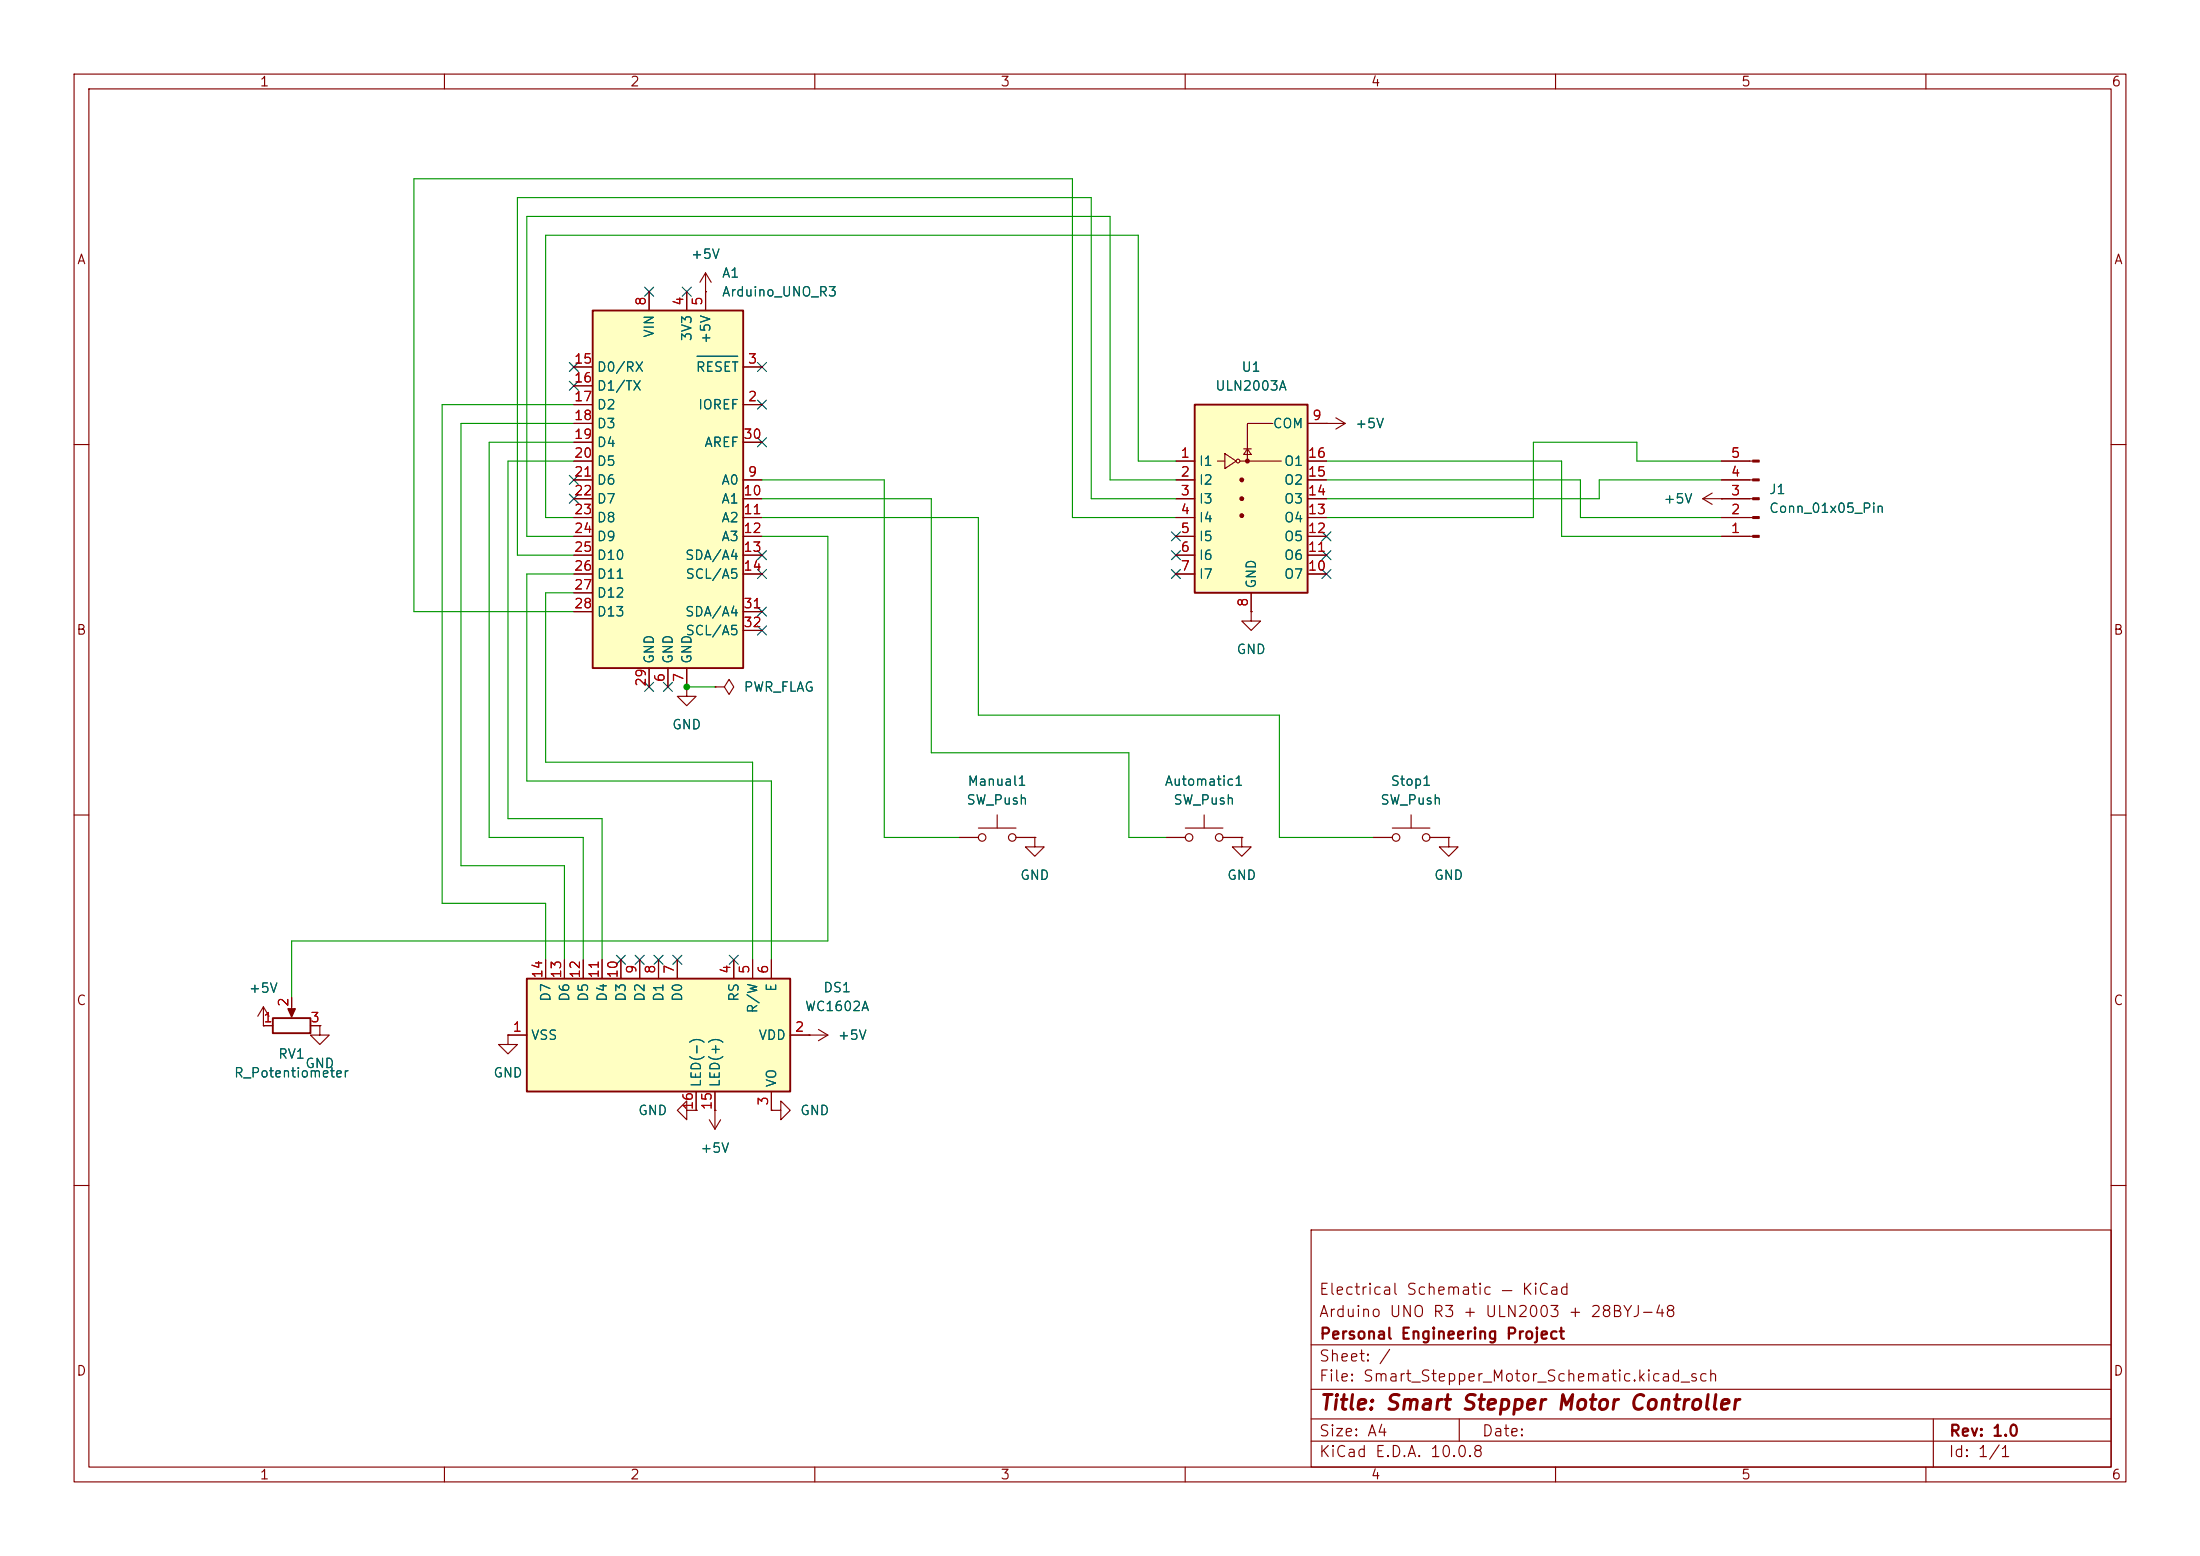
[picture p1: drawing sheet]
<svg xmlns="http://www.w3.org/2000/svg" width="297mm" height="210mm" viewBox="0 0 297 210" stroke-linecap="round" stroke-linejoin="round" font-family="sans-serif">
<g fill="none" stroke="#840000" stroke-width=".15">
<path d="M10 10h277v190h-277zM12 12h273v186h-273zM60 10v2M110 10v2M160 10v2M210 10v2M260 10v2M10 60h2M232.4 72.4h4.2M232.4 69.9h4.2M232.4 67.3h4.2M232.4 64.8h4.2"/>
<path d="M232.4 62.2h4.2M285 60h2M10 110h2M285 110h2M10 160h2M177 166h108v32h-108zM285 160h2M60 198v2M110 198v2M160 198v2M177 194.5h108M177 191.5h108"/>
<path d="M177 187.5h108M177 181.5h108M197 191.5v3M210 198v2M260 198v2M261 191.5v6.5"/>
</g>
<g fill="#840000" stroke="#840000" stroke-width=".15">
<path d="M236.6 72.3h.9v.2h-.9z"/>
<path d="M236.6 69.7h.9v.3h-.9z"/>
<path d="M236.6 67.2h.9v.2h-.9z"/>
<path d="M236.6 64.6h.9v.3h-.9z"/>
<path d="M236.6 62.1h.9v.3h-.9z"/>
</g>
<path d="M161.3 54.6h15.2v25.4h-15.2z" fill="#ffffc2"/>
<path d="M161.3 54.6h15.2v25.4h-15.2z" fill="none" stroke="#840000" stroke-width=".25"/>
<g fill="none" stroke="#840000" stroke-width=".15">
<path d="M171.8 57.2h-3.4v5M176.5 57.2h2.6M158.7 62.2h2.6M158.7 64.8h2.6M158.7 67.3h2.6M158.7 69.9h2.6M158.7 72.4h2.6M158.7 74.9h2.6M158.7 77.5h2.6M164.3 62.2h1.1M165.4 61.2l1.5 1-1.5 1zM167.4 62.2h5.6"/>
<path d="M167.9 60.6h1M168.4 60.6l.5 .7h-1zM176.5 62.2h2.6M176.5 64.8h2.6M176.5 67.3h2.6M176.5 69.9h2.6M176.5 72.4h2.6M176.5 74.9h2.6M176.5 77.5h2.6M168.9 82.6v1.2h1.3l-1.3 1.3-1.3-1.3h1.3M168.9 82.6h.1M168.9 80v2.6"/>
<path d="M167.6 113v1.3h1.3l-1.3 1.3-1.2-1.3h1.2M167.6 113h.1M185.4 113h2.6M188 111.8h5M190.5 110v1.8M193 113h2.6"/>
<circle cx="167.1" cy="62.2" r=".25"/>
<circle cx="188.5" cy="113" r=".51"/>
<circle cx="192.5" cy="113" r=".51"/>
</g>
<g fill="#840000" stroke="#840000" stroke-width=".15">
<circle cx="167.6" cy="64.8" r=".25"/>
<circle cx="167.6" cy="67.3" r=".25"/>
<circle cx="167.6" cy="69.6" r=".25"/>
<circle cx="168.4" cy="62.2" r=".25"/>
</g>
<path d="M71.1 132.1h35.6v15.2h-35.6z" fill="#ffffc2"/>
<path d="M71.1 132.1h35.6v15.2h-35.6z" fill="none" stroke="#840000" stroke-width=".25"/>
<g fill="none" stroke="#840000" stroke-width=".15">
<path d="M229.9 67.3l1.2 .8M229.9 67.3h2.5M231.1 66.5l-1.2 .8M232.4 67.3h.1M96.5 92.7h1.3l.6-1 .7 1-.7 1-.6-1M96.5 92.7h.1M129.5 113h2.6M132.1 111.8h5.1M134.6 110v1.8M137.2 113h2.5M139.7 113v1.3h1.3l-1.3 1.3-1.3-1.3h1.3M139.7 113h.1"/>
<path d="M157.5 113h2.5M160 111.8h5.1M162.6 110v1.8M165.1 113h2.5M195.6 113v1.3h1.2l-1.2 1.3-1.3-1.3h1.3M195.6 113h.1M68.6 139.7h2.5M73.7 129.5v2.6M76.2 129.5v2.6M78.7 129.5v2.6M81.3 129.5v2.6M83.8 129.5v2.6"/>
<path d="M86.4 129.5v2.6M88.9 129.5v2.6M91.4 129.5v2.6M99.1 129.5v2.6M101.6 129.5v2.6M104.1 129.5v2.6M106.7 139.7h5.1M109.2 139.7h.1M110.5 138.9l1.3 .8M111.8 139.7l-1.3 .8M92.7 149.9v-1.3l-1.3 1.3 1.3 1.2v-1.2h1.3M94 149.9h.1"/>
<path d="M94 147.3v2.6M95.8 151.1l.7 1.3M96.5 149.9h.1M96.5 147.3v5.1M97.3 151.1l-.8 1.3M104.1 149.9h1.3v-1.3l1.3 1.3-1.3 1.2v-1.2M104.1 149.9h.1M104.1 147.3v2.6"/>
<circle cx="132.6" cy="113" r=".51"/>
<circle cx="136.7" cy="113" r=".51"/>
<circle cx="160.5" cy="113" r=".51"/>
<circle cx="164.6" cy="113" r=".51"/>
</g>
<path d="M80 41.9h20.3v48.3h-20.3z" fill="#ffffc2"/>
<path d="M80 41.9h20.3v48.3h-20.3zM36.8 137.4h5.1v2h-5.1z" fill="none" stroke="#840000" stroke-width=".25"/>
<g fill="none" stroke="#840000" stroke-width=".15">
<path d="M87.6 39.4v2.5M92.7 39.4v2.5M95.2 39.4h.1M95.2 36.8v5.1M95.2 36.8l-.7 1.3M95.2 36.8l.8 1.3M77.5 54.6h2.5M77.5 49.5h2.5M77.5 52.1h2.5M77.5 57.2h2.5M77.5 59.7h2.5M100.3 54.6h2.6"/>
<path d="M100.3 49.5h2.6M100.3 59.7h2.6M176.5 57.2h5.1M179.1 57.2h.1M180.3 56.4l1.3 .8M181.6 57.2l-1.3 .7M77.5 64.8h2.5M77.5 67.3h2.5M77.5 69.9h2.5M77.5 72.4h2.5M77.5 74.9h2.5M77.5 77.5h2.5"/>
<path d="M77.5 62.2h2.5M100.3 64.8h2.6M100.3 67.3h2.6M100.3 69.9h2.6M100.3 72.4h2.6M100.3 74.9h2.6M100.3 77.5h2.6M158.7 64.8h2.6M158.7 67.3h2.6M158.7 69.9h2.6M158.7 72.4h2.6M158.7 74.9h2.6"/>
<path d="M158.7 77.5h2.6M158.7 62.2h2.6M176.5 64.8h2.6M176.5 67.3h2.6M176.5 69.9h2.6M176.5 72.4h2.6M176.5 74.9h2.6M176.5 77.5h2.6M176.5 62.2h2.6M232.4 67.3h.1M232.4 64.8h3.8M232.4 67.3h3.8"/>
<path d="M232.4 69.9h3.8M232.4 72.4h3.8M232.4 62.2h3.8M77.5 80h2.5M77.5 82.6h2.5M87.6 90.2v2.5M90.2 90.2v2.5M92.7 92.7v1.3h1.3l-1.3 1.3-1.3-1.3h1.3M92.7 92.7h.1M92.7 90.2v2.5M96.5 92.7h.1M100.3 82.6h2.6"/>
<path d="M100.3 85.1h2.6M168.9 82.6h.1M168.9 80v2.6M129.5 113h2.6M137.2 113h2.5M139.7 113h.1M157.5 113h2.5M165.1 113h2.5M167.6 113h.1M185.4 113h2.6M193 113h2.6M195.6 113h.1"/>
<path d="M35.6 138.4h.1M35.6 135.9l-.8 1.3M35.6 135.9l.7 1.3M35.6 135.9v2.5M35.6 138.4h1.2M39.4 134.6v2.3M41.9 138.4h1.3M43.2 138.4v1.3h1.2l-1.2 1.3-1.3-1.3h1.3M43.2 138.4h.1M68.6 139.7v1.3h1.2l-1.2 1.2-1.3-1.2h1.3M68.6 139.7h.1M68.6 139.7h2.5"/>
<path d="M73.7 129.5v2.6M76.2 129.5v2.6M78.7 129.5v2.6M81.3 129.5v2.6M83.8 129.5v2.6M86.4 129.5v2.6M88.9 129.5v2.6M91.4 129.5v2.6M99.1 129.5v2.6M101.6 129.5v2.6M104.1 129.5v2.6M106.7 139.7h2.5"/>
<path d="M109.2 139.7h.1M94 149.9h.1M94 147.3v2.6M96.5 149.9h.1M96.5 147.3v2.6M104.1 149.9h.1M104.1 147.3v2.6"/>
</g>
<path d="M94.1 48.1h5.5" fill="none" stroke="#006464" stroke-width=".15"/>
<path d="M38.9 136.1h1l-.5 1.2z" fill="#840000" stroke="#840000" stroke-width=".15"/>
<g fill="none" stroke="#009600" stroke-width=".15">
<path d="M77.5 59.7h-11.5v53.3h12.7v16.5M77.5 54.6h-17.8v67.3h14v7.6M77.5 57.2h-15.3v59.6h14v12.7M77.5 77.5h-6.4v27.9h33v24.1M77.5 62.2h-8.9v48.3h12.7v19M102.9 67.3h22.8v34.3h26.7v11.4h5.1M102.9 64.8h16.5v48.2h10.1M102.9 69.9h29.2v26.6h40.6v16.5h12.7M102.9 72.4h8.9v54.6h-72.4v7.6M158.7 67.3h-11.4v-40.6h-77.5v48.2h7.7M158.7 62.2h-5v-30.4h-80v38.1h3.8M158.7 69.9h-13.9v-45.8h-88.9v58.5h21.6"/>
<path d="M158.7 64.8h-8.8v-35.6h-78.8v43.2h6.4M179.1 64.8h34.3v5.1h19M179.1 62.2h31.7v10.2h21.6M232.4 64.8h-16.5v2.5h-36.8M232.4 62.2h-11.4v-2.5h-14v10.2h-27.9M77.5 80h-3.8v22.9h27.9v26.6M92.7 92.7h3.8"/>
</g>
<g fill="none" stroke="#000084" stroke-width=".15">
<path d="M87 38.8l1.2 1.2M88.2 38.8l-1.2 1.2M92.1 38.8l1.2 1.2M93.3 38.8l-1.2 1.2M76.9 51.5l1.2 1.2M76.9 48.9l1.2 1.2M78.1 51.5l-1.2 1.2M78.1 48.9l-1.2 1.2M102.3 48.9l1.2 1.2M102.3 59.1l1.2 1.2M102.3 54l1.2 1.2M103.5 48.9l-1.2 1.2"/>
<path d="M103.5 59.1l-1.2 1.2M103.5 54l-1.2 1.2M76.9 66.7l1.2 1.2M76.9 64.2l1.2 1.2M78.1 66.7l-1.2 1.2M78.1 64.2l-1.2 1.2M102.3 76.9l1.2 1.2M102.3 74.3l1.2 1.2M103.5 76.9l-1.2 1.2M103.5 74.3l-1.2 1.2M158.1 71.8l1.3 1.2M158.1 76.9l1.3 1.2"/>
<path d="M158.1 74.3l1.3 1.2M159.4 71.8l-1.3 1.2M159.4 76.9l-1.3 1.2M159.4 74.3l-1.3 1.2M178.5 76.9l1.2 1.2M178.5 74.3l1.2 1.2M178.5 71.8l1.2 1.2M179.7 76.9l-1.2 1.2M179.7 74.3l-1.2 1.2M179.7 71.8l-1.2 1.2M87 92.1l1.2 1.2M88.2 92.1l-1.2 1.2"/>
<path d="M89.6 92.1l1.2 1.2M90.8 92.1l-1.2 1.2M102.3 84.5l1.2 1.2M102.3 81.9l1.2 1.3M103.5 84.5l-1.2 1.2M103.5 81.9l-1.2 1.3M83.2 128.9l1.2 1.2M84.4 128.9l-1.2 1.2M85.8 128.9l1.2 1.2M87 128.9l-1.2 1.2M88.3 128.9l1.2 1.2M89.5 128.9l-1.2 1.2"/>
<path d="M90.8 128.9l1.2 1.2M92 128.9l-1.2 1.2M98.5 128.9l1.2 1.2M99.7 128.9l-1.2 1.2"/>
</g>
<circle cx="92.7" cy="92.7" r=".46" fill="#009600"/>
<text font-size="2" fill="#840000" x="178" y="190.8">Title: Smart Stepper Motor Controller</text>
<g font-size="1.5" fill="#840000">
<text x="178" y="178.1">Arduino UNO R3 + ULN2003 + 28BYJ-48</text>
<text x="178" y="175.1">Electrical Schematic — KiCad</text>
<text x="178" y="184.1">Sheet: /</text>
<text x="178" y="181.1">Personal Engineering Project</text>
<text x="178" y="186.8">File: Smart_Stepper_Motor_Schematic.kicad_sch</text>
<text x="178" y="197">KiCad E.D.A. 10.0.8</text>
<text x="178" y="194.2">Size: A4</text>
<text x="200" y="194.2">Date:</text>
<text x="263" y="197">Id: 1/1</text>
<text x="263" y="194.2">Rev: 1.0</text>
</g>
<g font-size="1.3" fill="#840000">
<text x="35" y="12">1</text>
<text x="85" y="12">2</text>
<text x="135" y="12">3</text>
<text x="185" y="12">4</text>
<text x="235" y="12">5</text>
<text x="285" y="12">6</text>
<text x="10.3" y="36">A</text>
<text x="285.3" y="36">A</text>
<text x="10.2" y="86">B</text>
<text x="285.2" y="86">B</text>
<text x="10.2" y="136">C</text>
<text x="285.2" y="136">C</text>
<text x="10.2" y="186">D</text>
<text x="285.2" y="186">D</text>
<text x="35" y="200">1</text>
<text x="85" y="200">2</text>
<text x="135" y="200">3</text>
<text x="185" y="200">4</text>
<text x="235" y="200">5</text>
<text x="285" y="200">6</text>
</g>
<g font-size="1.3" fill="#006464">
<text x="93.2" y="35.3">+5V</text>
<text x="97.4" y="37.8">A1</text>
<text x="97.4" y="40.3">Arduino_UNO_R3</text>
<text x="88.6" y="45.7" transform="rotate(-90 88.6 45.7)">VIN</text>
<text x="93.7" y="46.2" transform="rotate(-90 93.7 46.2)">3V3</text>
<text x="96.2" y="46.5" transform="rotate(-90 96.2 46.5)">+5V</text>
<text x="80.5" y="50.5">D0/RX</text>
<text x="80.5" y="53">D1/TX</text>
<text x="93.8" y="50.5">RESET</text>
<text x="164" y="53">ULN2003A</text>
<text x="167.5" y="50.5">U1</text>
<text x="80.5" y="55.6">D2</text>
<text x="80.5" y="58.1">D3</text>
<text x="94.2" y="55.6">IOREF</text>
<text x="171.7" y="58.1">COM</text>
<text x="182.9" y="58.1">+5V</text>
<text x="80.5" y="60.7">D4</text>
<text x="80.5" y="63.2">D5</text>
<text x="80.5" y="65.7">D6</text>
<text x="95" y="60.7">AREF</text>
<text x="97.3" y="65.7">A0</text>
<text x="161.8" y="63.2">I1</text>
<text x="161.8" y="65.7">I2</text>
<text x="173.3" y="65.7">O2</text>
<text x="173.3" y="63.2">O1</text>
<text x="80.5" y="68.3">D7</text>
<text x="80.5" y="70.8">D8</text>
<text x="97.3" y="68.3">A1</text>
<text x="97.3" y="70.8">A2</text>
<text x="161.8" y="68.3">I3</text>
<text x="161.8" y="70.8">I4</text>
<text x="173.3" y="70.8">O4</text>
<text x="173.3" y="68.3">O3</text>
<text x="224.5" y="68.3">+5V</text>
<text x="238.7" y="67">J1</text>
<text x="238.7" y="69.5">Conn_01x05_Pin</text>
<text x="80.5" y="73.4">D9</text>
<text x="80.5" y="75.9">D10</text>
<text x="92.4" y="75.9">SDA/A4</text>
<text x="97.3" y="73.4">A3</text>
<text x="161.8" y="73.4">I5</text>
<text x="161.8" y="75.9">I6</text>
<text x="173.3" y="75.9">O6</text>
<text x="173.3" y="73.4">O5</text>
<text x="80.5" y="78.4">D11</text>
<text x="80.5" y="81">D12</text>
<text x="80.5" y="83.5">D13</text>
<text x="92.4" y="83.5">SDA/A4</text>
<text x="92.5" y="78.4">SCL/A5</text>
<text x="161.8" y="78.4">I7</text>
<text x="169.9" y="79.5" transform="rotate(-90 169.9 79.5)">GND</text>
<text x="173.3" y="78.4">O7</text>
<text x="88.6" y="89.7" transform="rotate(-90 88.6 89.7)">GND</text>
<text x="91.1" y="89.7" transform="rotate(-90 91.1 89.7)">GND</text>
<text x="92.5" y="86.1">SCL/A5</text>
<text x="93.7" y="89.7" transform="rotate(-90 93.7 89.7)">GND</text>
<text x="166.8" y="88.6">GND</text>
<text x="100.3" y="93.7">PWR_FLAG</text>
<text x="90.6" y="98.8">GND</text>
<text x="130.5" y="106.4">Manual1</text>
<text x="157.1" y="106.4">Automatic1</text>
<text x="187.7" y="106.4">Stop1</text>
<text x="130.4" y="108.9">SW_Push</text>
<text x="158.3" y="108.9">SW_Push</text>
<text x="186.3" y="108.9">SW_Push</text>
<text x="137.6" y="119.1">GND</text>
<text x="165.6" y="119.1">GND</text>
<text x="193.5" y="119.1">GND</text>
<text x="33.5" y="134.3">+5V</text>
<text x="74.6" y="135.3" transform="rotate(-90 74.6 135.3)">D7</text>
<text x="77.2" y="135.3" transform="rotate(-90 77.2 135.3)">D6</text>
<text x="79.7" y="135.3" transform="rotate(-90 79.7 135.3)">D5</text>
<text x="82.2" y="135.3" transform="rotate(-90 82.2 135.3)">D4</text>
<text x="84.8" y="135.3" transform="rotate(-90 84.8 135.3)">D3</text>
<text x="87.3" y="135.3" transform="rotate(-90 87.3 135.3)">D2</text>
<text x="89.9" y="135.3" transform="rotate(-90 89.9 135.3)">D1</text>
<text x="92.4" y="135.3" transform="rotate(-90 92.4 135.3)">D0</text>
<text x="100" y="135.3" transform="rotate(-90 100 135.3)">RS</text>
<text x="102.6" y="136.9" transform="rotate(-90 102.6 136.9)">R/W</text>
<text x="105.1" y="134" transform="rotate(-90 105.1 134)">E</text>
<text x="108.6" y="136.8">WC1602A</text>
<text x="111.1" y="134.2">DS1</text>
<text x="37.5" y="143.2">RV1</text>
<text x="71.6" y="140.7">VSS</text>
<text x="102.3" y="140.7">VDD</text>
<text x="113" y="140.7">+5V</text>
<text x="31.5" y="145.7">R_Potentiometer</text>
<text x="41.1" y="144.5">GND</text>
<text x="66.5" y="145.7">GND</text>
<text x="94.9" y="146.8" transform="rotate(-90 94.9 146.8)">LED(-)</text>
<text x="97.5" y="146.8" transform="rotate(-90 97.5 146.8)">LED(+)</text>
<text x="105.1" y="146.8" transform="rotate(-90 105.1 146.8)">VO</text>
<text x="86.1" y="150.8">GND</text>
<text x="94.5" y="155.9">+5V</text>
<text x="107.9" y="150.8">GND</text>
</g>
<g font-size="1.3" fill="#a90000">
<text x="87.5" y="41.4" transform="rotate(-90 87.5 41.4)">8</text>
<text x="92.6" y="41.4" transform="rotate(-90 92.6 41.4)">4</text>
<text x="95.1" y="41.4" transform="rotate(-90 95.1 41.4)">5</text>
<text x="77.4" y="49.4">15</text>
<text x="77.4" y="51.9">16</text>
<text x="100.9" y="49.4">3</text>
<text x="77.4" y="54.5">17</text>
<text x="77.4" y="57">18</text>
<text x="77.4" y="59.6">19</text>
<text x="100.3" y="59.6">30</text>
<text x="100.9" y="54.5">2</text>
<text x="177.1" y="57">9</text>
<text x="77.4" y="62.1">20</text>
<text x="77.4" y="64.6">21</text>
<text x="100.9" y="64.6">9</text>
<text x="159.3" y="62.1">1</text>
<text x="159.3" y="64.6">2</text>
<text x="176.5" y="64.6">15</text>
<text x="176.5" y="62.1">16</text>
<text x="233.6" y="64.6">4</text>
<text x="233.6" y="62.1">5</text>
<text x="77.4" y="67.2">22</text>
<text x="77.4" y="69.7">23</text>
<text x="100.3" y="67.2">10</text>
<text x="100.3" y="69.7">11</text>
<text x="159.3" y="67.2">3</text>
<text x="159.3" y="69.7">4</text>
<text x="176.5" y="69.7">13</text>
<text x="176.5" y="67.2">14</text>
<text x="233.6" y="69.7">2</text>
<text x="233.6" y="67.2">3</text>
<text x="77.4" y="72.3">24</text>
<text x="77.4" y="74.8">25</text>
<text x="77.4" y="77.3">26</text>
<text x="100.3" y="72.3">12</text>
<text x="100.3" y="74.8">13</text>
<text x="100.3" y="77.3">14</text>
<text x="159.3" y="72.3">5</text>
<text x="159.3" y="74.8">6</text>
<text x="159.3" y="77.3">7</text>
<text x="176.5" y="77.3">10</text>
<text x="176.5" y="74.8">11</text>
<text x="176.5" y="72.3">12</text>
<text x="233.6" y="72.3">1</text>
<text x="77.4" y="79.9">27</text>
<text x="77.4" y="82.4">28</text>
<text x="100.3" y="82.4">31</text>
<text x="168.8" y="82" transform="rotate(-90 168.8 82)">8</text>
<text x="100.3" y="85">32</text>
<text x="87.5" y="92.8" transform="rotate(-90 87.5 92.8)">29</text>
<text x="90" y="92.2" transform="rotate(-90 90 92.2)">6</text>
<text x="92.6" y="92.2" transform="rotate(-90 92.6 92.2)">7</text>
<text x="86.2" y="131.5" transform="rotate(-90 86.2 131.5)">9</text>
<text x="88.8" y="131.5" transform="rotate(-90 88.8 131.5)">8</text>
<text x="91.3" y="131.5" transform="rotate(-90 91.3 131.5)">7</text>
<text x="98.9" y="131.5" transform="rotate(-90 98.9 131.5)">4</text>
<text x="101.5" y="131.5" transform="rotate(-90 101.5 131.5)">5</text>
<text x="104" y="131.5" transform="rotate(-90 104 131.5)">6</text>
<text x="39.2" y="136" transform="rotate(-90 39.2 136)">2</text>
<text x="73.5" y="132.1" transform="rotate(-90 73.5 132.1)">14</text>
<text x="76.1" y="132.1" transform="rotate(-90 76.1 132.1)">13</text>
<text x="78.6" y="132.1" transform="rotate(-90 78.6 132.1)">12</text>
<text x="81.1" y="132.1" transform="rotate(-90 81.1 132.1)">11</text>
<text x="83.7" y="132.1" transform="rotate(-90 83.7 132.1)">10</text>
<text x="35.5" y="138.3">1</text>
<text x="41.8" y="138.3">3</text>
<text x="69.1" y="139.6">1</text>
<text x="107.2" y="139.6">2</text>
<text x="93.8" y="149.9" transform="rotate(-90 93.8 149.9)">16</text>
<text x="96.4" y="149.9" transform="rotate(-90 96.4 149.9)">15</text>
<text x="104" y="149.3" transform="rotate(-90 104 149.3)">3</text>
</g>
</svg>
